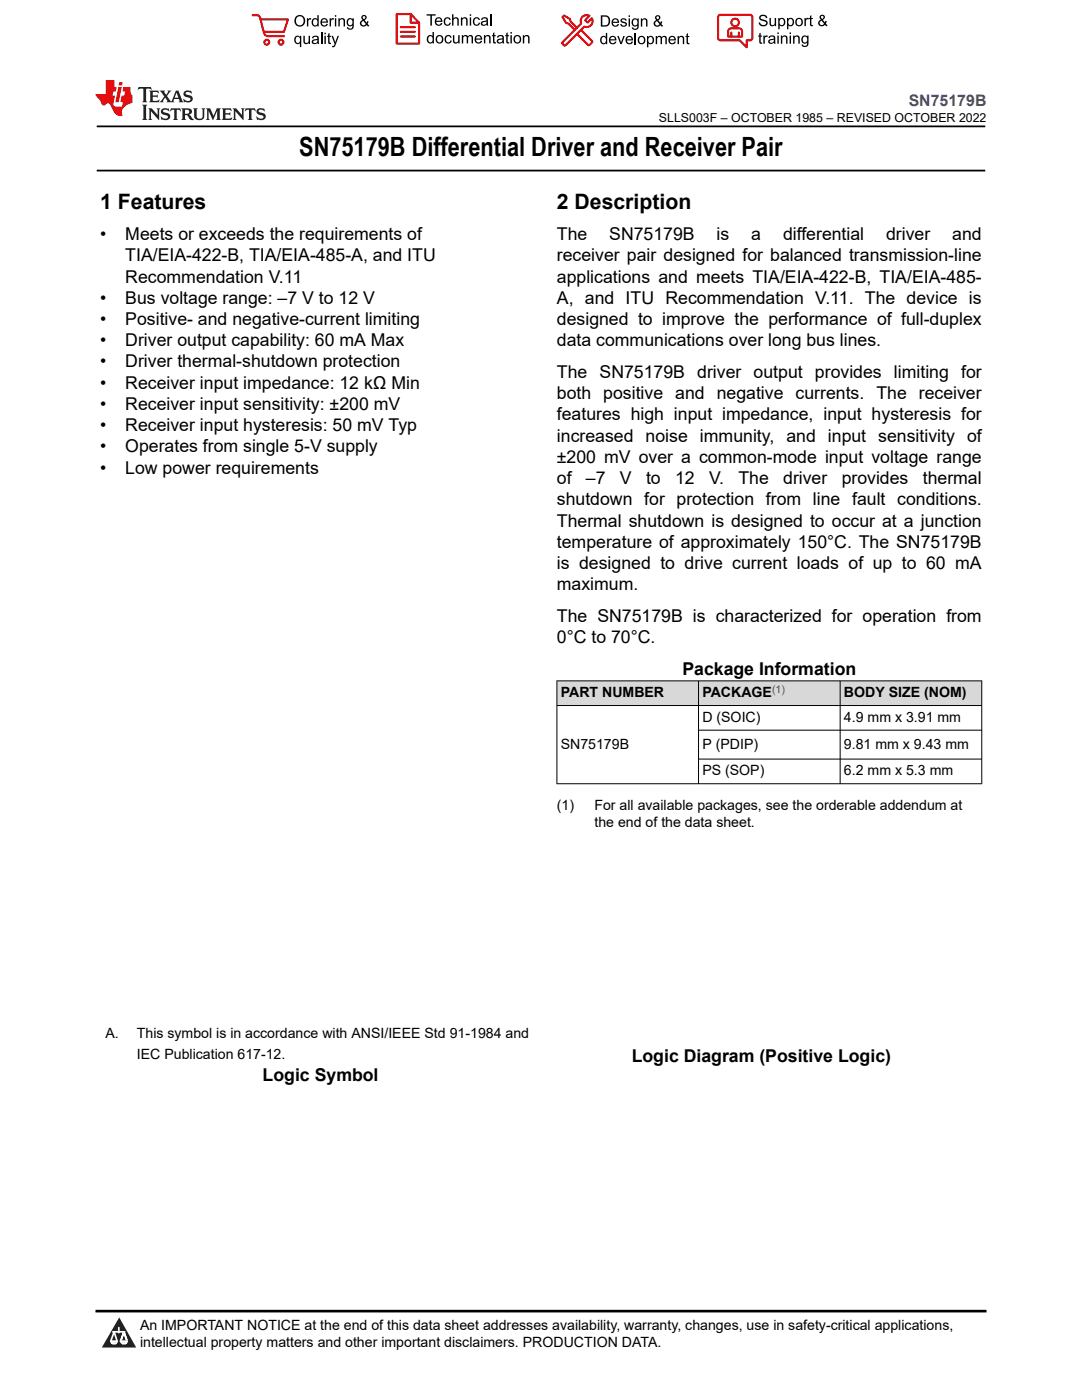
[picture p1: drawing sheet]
<svg xmlns="http://www.w3.org/2000/svg" width="216mm" height="279mm" viewBox="0 0 216 279" stroke-linecap="round" stroke-linejoin="round" font-family="sans-serif">
<path d="M19.3 25.2h177.3M19.3 34h177.3" fill="none" stroke="#000" stroke-width=".35"/>
<g fill="#d8d8d8">
<path d="M111.1 135.9h84.8v4.9h-84.8z" fill-rule="evenodd"/>
<path d="M111.2 135.9h28.1v4.8h-28.1z" fill-rule="evenodd"/>
<path d="M139.4 135.9h28.2v4.8h-28.2z" fill-rule="evenodd"/>
<path d="M167.7 135.9h28.1v4.8h-28.1z" fill-rule="evenodd"/>
</g>
<path d="M111.1 135.9h84.9M111.1 135.8v20.7M139.4 135.8v20.7M167.6 135.8v20.7M195.9 135.8v20.7M111.1 140.8h84.9M139.4 145.7h56.6M139.4 151.5h56.6M196 156.4h-84.9" fill="none" stroke="#000" stroke-width=".2"/>
<path d="M0 0h215.9v23.8h-215.9z" fill-rule="evenodd" fill="#fff"/>
<path d="M27.7 17.4l-.2 .6 .5-.3h.6v.1v2.2l-.2 .4h1l-.2-.4v-2.2v-.1h.5l.5 .3-.1-.6zM29.8 18.1l.2 .4v1.5l-.2 .4h1.9l.1-.6a1.08 1.08 0 0 1-1.3 .2v-.7h.6l.4 .2v-.6l-.4 .2h-.6v-.6l.2-.1a1 1 0 0 1 1 .2l-.1-.5zM31.8 18.1l1 1.1-1 1.2h.9l-.2-.2 .4-.7 .5 .7-.2 .2h1.6l-.2-.2 .1-.4h1l.1 .4-.1 .2h.9l-.2-.3-.8-2h-.5l-1 2.2-.8-1.1 .9-1.1h-.8l.2 .2-.5 .7-.3-.7 .1-.2zM35.2 18.5l.4 1h-.8zM36.8 18.2a.65 .65 0 0 0-.2 .7 .65 .65 0 0 0 .6 .5l.7 .2 .1 .2a.79 .79 0 0 1-.7 .4 .79 .79 0 0 1-.7-.5l.1 .7 .2-.1a.93 .93 0 0 0 1.1 .1 .93 .93 0 0 0 .4-1 1.46 1.46 0 0 0-1.2-.6l-.1-.3a1.09 1.09 0 0 1 1.2 .2l-.2-.6-.1 .1-.6-.2zM28.4 20.9l.2 .4v2.3l-.2 .3h1l-.2-.3v-2.3l.2-.4zM29.6 21.6l.2 .4v1.6l-.2 .3h.8l-.3-.3v-1.4l1.7 1.8v-2l.2-.4h-.8l.2 .2 .1 1.1-1.2-1.3zM32.3 21.8a.65 .65 0 0 0-.2 .7 .65 .65 0 0 0 .7 .4l.6 .2 .1 .2a.79 .79 0 0 1-.7 .4 .79 .79 0 0 1-.7-.5l.1 .7 .2-.1a.93 .93 0 0 0 1.1 .1 .93 .93 0 0 0 .4-.9 1.46 1.46 0 0 0-1.2-.6l-.1-.4a1.09 1.09 0 0 1 1.2 .2l-.2-.6-.1 .1-.6-.1zM34.1 21.6l-.1 .7a.63 .63 0 0 1 .7-.4l.1 1.7-.3 .3h1l-.2-.3v-1.7a.66 .66 0 0 1 .8 .4l-.1-.7zM36.2 21.6l.2 .4v1.6l-.2 .3h.9l-.2-.2v-.7h.5l.1 .2a.79 .79 0 0 0 1.2 .6l-1-.9a.61 .61 0 0 0 .6-.6 .61 .61 0 0 0-.5-.6zM36.9 21.9h.2a.47 .47 0 0 1 .5 .1 .47 .47 0 0 1 .1 .5l-.2 .2h-.6zM38.5 21.6l.2 .2a2.27 2.27 0 0 0 .4 2 1.04 1.04 0 0 0 1.7-.7v-1.3l.2-.2h-.8l.2 .4v1.1a.6 .6 0 0 1-.6 .6 .6 .6 0 0 1-.6-.6v-1.1l.3-.4zM41.1 21.6l.2 .4v1.6l-.2 .3h.7l-.2-.3v-1.5l.9 1.9 .8-1.9v1.5l-.2 .3h1l-.3-.3v-1.6l.3-.4h-.8l-.7 1.5-.7-1.5zM44.3 21.6l.2 .4v1.6l-.2 .3h1.9l.1-.5a1.09 1.09 0 0 1-1.3 .1v-.6h.6l.4 .1v-.6l-.4 .2h-.6v-.6l.2-.1a1.01 1.01 0 0 1 1 .3l-.1-.6zM46.4 21.6l.3 .4v1.6l-.3 .3h.8l-.2-.3v-1.4l1.6 1.8v-2l.2-.4h-.7l.2 .2v1.1l-1.2-1.3zM49 21.6l-.1 .7a.63 .63 0 0 1 .8-.4v1.7l-.3 .3h1l-.2-.3v-1.7a.66 .66 0 0 1 .8 .4l-.1-.7zM51.4 21.8a.65 .65 0 0 0-.2 .7 .65 .65 0 0 0 .6 .4l.6 .2 .2 .2a.79 .79 0 0 1-.8 .4 .79 .79 0 0 1-.6-.5l.1 .7 .2-.1a.93 .93 0 0 0 1 .1 .93 .93 0 0 0 .5-.9 1.46 1.46 0 0 0-1.3-.6l-.1-.4a1.09 1.09 0 0 1 1.3 .2l-.2-.6-.2 .1-.5-.1z" fill="#231f20"/>
<path d="M21.1 16v2.8h-2.1l.1 .3 .9 1a.95 .95 0 0 0 .9 .9 .59 .59 0 0 1 .6-.4 .59 .59 0 0 1 .5 .4l.4 .8a1.59 1.59 0 0 0 2.1 1.3 1.61 1.61 0 0 1 1-2.2l1-.4-.1-1.5a1.59 1.59 0 0 1-.4-1.6h-1.4l-.2 .9h.5l-.1 .8h-.5l-.2 1v.2l.4 .1-.2 .9h-.6a.73 .73 0 0 1-1.1-.7l.3-1.5h-.5l.2-.8h.5l.2-.9h-.5v-1.4zM23.6 17.4l-.6 3h.7l.6-3zM23.8 16.4l-.1 .7h.7l.1-.7z" fill="#ed1c24"/>
<g fill="#000">
<path d="M58.7 4.2a1.15 1.15 0 0 1 2.3 0 1.15 1.15 0 0 1-2.3 0zM59.3 3.5a.89 .89 0 0 0-.2 1.1 .89 .89 0 0 0 1.1 .4 .88 .88 0 0 0 .3-1.3 .88 .88 0 0 0-1.2-.2z" fill-rule="evenodd"/>
<path d="M58.9 7.3l.5-.2 .5 .3v-.3h.2v2.3h-.3v-.8a.74 .74 0 0 1-.9 0 .74 .74 0 0 1-.2-1zM59.1 7.5a.57 .57 0 0 0-.1 .7 .57 .57 0 0 0 .7 .2 .57 .57 0 0 0 .2-.7 .57 .57 0 0 0-.8-.2z" fill-rule="evenodd"/>
<path d="M61.2 3.6h.3v.3l.2-.2 .3-.1 .1 .1-.1 .3a.36 .36 0 0 0-.4 0 .36 .36 0 0 0-.1 .4v.9h-.3z" fill-rule="evenodd"/>
<path d="M60.5 7.1h.3v.9a.41 .41 0 0 0 .4 .6 .41 .41 0 0 0 .4-.6v-.9h.3v1.7h-.3v-.3a.58 .58 0 0 1-.7 .3 .58 .58 0 0 1-.4-.6z" fill-rule="evenodd"/>
<path d="M62.4 3.8l.5-.2 .4 .2v-.8h.3v2.3h-.3v-.2a.75 .75 0 0 1-1-.1 .75 .75 0 0 1 0-1zM62.6 4a.57 .57 0 0 0-.1 .7 .57 .57 0 0 0 .7 .2 .57 .57 0 0 0 .1-.7 .57 .57 0 0 0-.7-.2z" fill-rule="evenodd"/>
<path d="M62.4 7.3a.74 .74 0 0 1 .9-.1 .74 .74 0 0 1 .3 .9l.1 .7h-.3v-.2a.57 .57 0 0 1-.9 .2 .57 .57 0 0 1-.1-.8l.9-.3a.41 .41 0 0 0-.3-.4 .41 .41 0 0 0-.5 .4l-.3-.1zM62.6 8.2a.35 .35 0 0 0 .1 .5 .35 .35 0 0 0 .5-.3l.1-.4z" fill-rule="evenodd"/>
<path d="M64.7 6.5h.3v.3h-.3zM64.7 7.1h.3v1.7h-.3z" fill-rule="evenodd"/>
<path d="M64.2 3.8a.76 .76 0 0 1 .9-.1 .76 .76 0 0 1 .3 .8h-1.2a.47 .47 0 0 0 .4 .6 .47 .47 0 0 0 .5-.4l.3 .1a.82 .82 0 0 1-1.2 .3 .82 .82 0 0 1 0-1.3zM64.4 4l-.2 .3h.9l-.2-.4z" fill-rule="evenodd"/>
<path d="M65.8 3.6h.2v.3l.2-.2 .3-.1 .2 .1-.1 .3a.36 .36 0 0 0-.5 0 .36 .36 0 0 0 0 .4v.9h-.3z" fill-rule="evenodd"/>
<path d="M65.5 6.7l.3-.1v.5h.2v.3h-.2v.9v.2h.2l.1 .3a.41 .41 0 0 1-.5-.1 .41 .41 0 0 1-.1-.4v-.9h-.2v-.3h.2z" fill-rule="evenodd"/>
<path d="M66.1 7.1h.3l.5 1.4 .5-1.4h.2l-.6 1.7a.57 .57 0 0 1-.7 .6v-.3a.37 .37 0 0 0 .5-.3z" fill-rule="evenodd"/>
<path d="M66.8 3h.3v.3h-.3zM66.8 3.6h.3v1.7h-.3z" fill-rule="evenodd"/>
<path d="M67.5 3.6h.3v.3a.58 .58 0 0 1 .7-.3 .58 .58 0 0 1 .3 .7v1h-.2v-1a.4 .4 0 0 0-.5-.5 .4 .4 0 0 0-.3 .6v.9h-.3z" fill-rule="evenodd"/>
<path d="M69.3 3.8l.6-.2 .4 .2v-.2h.3v1.5a.71 .71 0 0 1-.5 .8 .71 .71 0 0 1-.9-.5h.3a.46 .46 0 0 0 .6 .3 .46 .46 0 0 0 .2-.6 .78 .78 0 0 1-1.1-.2 .78 .78 0 0 1 .1-1.1zM69.6 4a.53 .53 0 0 0-.1 .8 .53 .53 0 0 0 .8 0 .54 .54 0 0 0 0-.7 .54 .54 0 0 0-.7-.1z" fill-rule="evenodd"/>
<path d="M72.2 3.1a.53 .53 0 0 1 .9 .1 .53 .53 0 0 1-.4 .8l.5 .5 .1-.3 .2 .1-.2 .5 .4 .3-.2 .2-.3-.3a.71 .71 0 0 1-1.2 .1 .71 .71 0 0 1 .3-1.1l-.2-.5zM72.3 3.5a.3 .3 0 0 0 .6 0 .3 .3 0 0 0-.6 0zM72.3 4.3a.45 .45 0 0 0 0 .7 .45 .45 0 0 0 .7-.2l-.5-.6z" fill-rule="evenodd"/>
<path d="M85.1 2.8h1.8v.3h-.7v2h-.3v-2h-.8z" fill-rule="evenodd"/>
<path d="M85.3 7.2l.6-.2 .4 .2v-.8h.3v2.3h-.3v-.2a.76 .76 0 0 1-1-.1 .76 .76 0 0 1-.1-1zM85.6 7.4a.58 .58 0 0 0-.1 .7 .58 .58 0 0 0 .7 .2 .58 .58 0 0 0 .1-.7 .58 .58 0 0 0-.7-.2z" fill-rule="evenodd"/>
<path d="M87.2 7.2a.81 .81 0 0 1 1.1 .1 .81 .81 0 0 1-.1 1.2 .81 .81 0 0 1-1.2-.2v-.7zM87.3 7.4a.57 .57 0 0 0 0 .8 .57 .57 0 0 0 .8 0 .57 .57 0 0 0 0-.7 .57 .57 0 0 0-.8-.1z" fill-rule="evenodd"/>
<path d="M87 3.7a.77 .77 0 0 1 .9-.2 .77 .77 0 0 1 .4 .9h-1.3a.48 .48 0 0 0 .4 .5 .48 .48 0 0 0 .6-.3h.3a.83 .83 0 0 1-1.3 .4 .83 .83 0 0 1 0-1.3zM87.2 3.8l-.1 .3h.9l-.3-.4z" fill-rule="evenodd"/>
<path d="M88.7 3.7a.7 .7 0 0 1 1.2 .3h-.2a.45 .45 0 0 0-.6-.3 .45 .45 0 0 0-.3 .6 .45 .45 0 0 0 .3 .6 .45 .45 0 0 0 .6-.4l.3 .1a.76 .76 0 0 1-1.1 .5 .76 .76 0 0 1-.3-1.1z" fill-rule="evenodd"/>
<path d="M88.9 7.2a.7 .7 0 0 1 1.2 .3h-.3a.45 .45 0 0 0-.5-.3 .45 .45 0 0 0-.3 .6 .45 .45 0 0 0 .3 .6 .45 .45 0 0 0 .6-.3h.2a.76 .76 0 0 1-1 .5 .76 .76 0 0 1-.3-1.1z" fill-rule="evenodd"/>
<path d="M90.2 2.8h.3v.9a.59 .59 0 0 1 .7-.2 .59 .59 0 0 1 .3 .6v1h-.2v-1a.4 .4 0 0 0-.5-.4 .4 .4 0 0 0-.3 .5v.9h-.3z" fill-rule="evenodd"/>
<path d="M90.4 7h.3v.9a.41 .41 0 0 0 .4 .6 .41 .41 0 0 0 .3-.6v-.9h.3v1.7h-.2v-.3a.58 .58 0 0 1-.7 .3 .58 .58 0 0 1-.4-.7z" fill-rule="evenodd"/>
<path d="M92 3.5h.2v.2a.59 .59 0 0 1 .7-.3 .59 .59 0 0 1 .4 .7v1h-.3v-1a.41 .41 0 0 0-.4-.4 .41 .41 0 0 0-.4 .5v.9h-.2z" fill-rule="evenodd"/>
<path d="M92.1 7h.3v.3a.56 .56 0 0 1 1 0 .54 .54 0 0 1 .6-.3 .54 .54 0 0 1 .4 .5v1.2h-.3v-1.1a.34 .34 0 0 0-.3-.4 .34 .34 0 0 0-.4 .3v1.2h-.3v-1.1a.38 .38 0 0 0-.5-.3 .38 .38 0 0 0-.2 .5v.9h-.3z" fill-rule="evenodd"/>
<path d="M93.7 2.8h.3v.4h-.3zM93.7 3.5h.3v1.6h-.3z" fill-rule="evenodd"/>
<path d="M94.6 3.7a.7 .7 0 0 1 1.2 .3h-.3a.45 .45 0 0 0-.6-.3 .45 .45 0 0 0-.3 .6 .45 .45 0 0 0 .4 .6 .45 .45 0 0 0 .5-.4l.3 .1a.76 .76 0 0 1-1 .5 .76 .76 0 0 1-.4-1.1z" fill-rule="evenodd"/>
<path d="M94.9 7.2a.77 .77 0 0 1 .9-.1 .77 .77 0 0 1 .4 .8h-1.2a.48 .48 0 0 0 .3 .6 .48 .48 0 0 0 .6-.4l.3 .1a.83 .83 0 0 1-1.3 .3 .83 .83 0 0 1 0-1.3zM95.1 7.3l-.1 .4h.9l-.2-.4z" fill-rule="evenodd"/>
<path d="M96.6 7h.2v.3a.59 .59 0 0 1 .7-.3 .59 .59 0 0 1 .4 .7v1h-.3v-1a.41 .41 0 0 0-.4-.5 .41 .41 0 0 0-.4 .6v.9h-.2z" fill-rule="evenodd"/>
<path d="M96.1 3.7a.74 .74 0 0 1 1-.2 .74 .74 0 0 1 .3 .9v.7h-.2l-.1-.2a.59 .59 0 0 1-.8 .3 .59 .59 0 0 1-.2-.8l1-.3a.42 .42 0 0 0-.4-.5 .42 .42 0 0 0-.4 .4l-.3-.1zM96.3 4.5a.36 .36 0 0 0 .2 .5 .36 .36 0 0 0 .5-.2l.1-.5z" fill-rule="evenodd"/>
<path d="M98.4 6.6l.3-.2v.6h.2v.2h-.2v1v.2h.2l.1 .3a.41 .41 0 0 1-.5-.1 .41 .41 0 0 1-.1-.4v-1h-.2v-.2h.2z" fill-rule="evenodd"/>
<path d="M99.3 7.2a.74 .74 0 0 1 1-.2 .74 .74 0 0 1 .2 1l.1 .7h-.3v-.2a.59 .59 0 0 1-.8 .2 .59 .59 0 0 1-.3-.8l1.1-.3a.42 .42 0 0 0-.4-.4 .42 .42 0 0 0-.5 .3h-.2zM99.5 8a.36 .36 0 0 0 .2 .5 .36 .36 0 0 0 .4-.2l.2-.5z" fill-rule="evenodd"/>
<path d="M101 6.6l.3-.2v.6h.3v.2h-.3v1l.1 .2h.2v.3a.41 .41 0 0 1-.4-.1 .41 .41 0 0 1-.2-.4v-1h-.2v-.2h.2z" fill-rule="evenodd"/>
<path d="M101.9 6.4h.2v.3h-.2zM101.9 7h.2v1.7h-.2z" fill-rule="evenodd"/>
<path d="M102.7 7.2a.81 .81 0 0 1 1.1 .1 .81 .81 0 0 1-.1 1.2 .81 .81 0 0 1-1.2-.2v-.7zM102.9 7.4a.57 .57 0 0 0-.1 .8 .57 .57 0 0 0 .9 0 .57 .57 0 0 0-.1-.7 .57 .57 0 0 0-.7-.1z" fill-rule="evenodd"/>
<path d="M104.3 7h.3v.3a.59 .59 0 0 1 .7-.3 .59 .59 0 0 1 .4 .7v1h-.3v-1a.41 .41 0 0 0-.5-.5 .41 .41 0 0 0-.3 .6v.9h-.3z" fill-rule="evenodd"/>
<path d="M119.9 3.1h.8a1.12 1.12 0 0 1 1 1.1 1.12 1.12 0 0 1-1 1.1h-.8zM120.2 3.3v1.7h.5a.86 .86 0 0 0 .8-.8 .86 .86 0 0 0-.8-.9z" fill-rule="evenodd"/>
<path d="M119.9 7.4l.5-.3 .5 .3v-.8h.3v2.2h-.3v-.2a.75 .75 0 0 1-1 0 .75 .75 0 0 1-.1-1zM120.2 7.5a.57 .57 0 0 0-.2 .8 .57 .57 0 0 0 .8 .2 .57 .57 0 0 0 .1-.8 .57 .57 0 0 0-.7-.2z" fill-rule="evenodd"/>
<path d="M121.7 7.4a.76 .76 0 0 1 .9-.2 .76 .76 0 0 1 .4 .9h-1.2a.47 .47 0 0 0 .3 .5 .47 .47 0 0 0 .6-.3h.3a.82 .82 0 0 1-1.3 .4 .82 .82 0 0 1 0-1.3zM121.9 7.5l-.1 .3h.9l-.2-.4z" fill-rule="evenodd"/>
<path d="M122.2 3.9a.76 .76 0 0 1 .9-.2 .76 .76 0 0 1 .4 .9h-1.2a.47 .47 0 0 0 .4 .5 .47 .47 0 0 0 .5-.3h.3a.82 .82 0 0 1-1.2 .4 .82 .82 0 0 1-.1-1.3zM122.5 4l-.2 .3h.9l-.2-.4z" fill-rule="evenodd"/>
<path d="M123.9 3.8a.71 .71 0 0 1 1.1 .3h-.2a.32 .32 0 0 0-.4-.3 .32 .32 0 0 0-.3 .4h.1a.75 .75 0 0 1 .9 .8 .72 .72 0 0 1-.7 .3 .72 .72 0 0 1-.6-.5h.2a.36 .36 0 0 0 .4 .4 .36 .36 0 0 0 .3-.5 .8 .8 0 0 1-.9-.7z" fill-rule="evenodd"/>
<path d="M123.2 7.2h.3l.4 1.3 .5-1.3h.3l-.6 1.6h-.3z" fill-rule="evenodd"/>
<path d="M125.4 3.1h.3v.3h-.3zM125.4 3.7h.3v1.6h-.3z" fill-rule="evenodd"/>
<path d="M125 7.4a.76 .76 0 0 1 .9-.2 .76 .76 0 0 1 .4 .9h-1.2a.47 .47 0 0 0 .4 .5 .47 .47 0 0 0 .5-.3h.3a.82 .82 0 0 1-1.2 .4 .82 .82 0 0 1-.1-1.3zM125.3 7.5l-.2 .3h.9l-.2-.4z" fill-rule="evenodd"/>
<path d="M126.2 3.9l.5-.3 .5 .3v-.2h.3v1.4a.71 .71 0 0 1-.6 .8 .71 .71 0 0 1-.8-.5l.2 .1a.46 .46 0 0 0 .7 .2 .46 .46 0 0 0 .2-.6 .78 .78 0 0 1-1.1-.1 .78 .78 0 0 1 .1-1.1zM126.4 4a.53 .53 0 0 0 0 .8 .53 .53 0 0 0 .7 0 .54 .54 0 0 0 0-.7 .54 .54 0 0 0-.7-.1z" fill-rule="evenodd"/>
<path d="M127.5 7.3a.8 .8 0 0 1 1.1 .2 .8 .8 0 0 1-.1 1.1 .8 .8 0 0 1-1.2-.1v-.8zM127.7 7.5a.56 .56 0 0 0-.1 .9 .56 .56 0 0 0 .8-.1 .56 .56 0 0 0 0-.7 .56 .56 0 0 0-.7-.1z" fill-rule="evenodd"/>
<path d="M127.9 3.7h.2v.2a.58 .58 0 0 1 .7-.2 .58 .58 0 0 1 .4 .6v1h-.3v-1a.4 .4 0 0 0-.4-.4 .4 .4 0 0 0-.3 .5v.9h-.3z" fill-rule="evenodd"/>
<path d="M129.1 7.2h.2v.2a.72 .72 0 0 1 1-.1 .72 .72 0 0 1 .2 1 .64 .64 0 0 1-.5 .5 .64 .64 0 0 1-.6-.2v.8h-.3zM129.5 7.5a.56 .56 0 0 0-.1 .8 .56 .56 0 0 0 .7 .2 .56 .56 0 0 0 .1-.8 .56 .56 0 0 0-.7-.2z" fill-rule="evenodd"/>
<path d="M130.8 7.2h.3v.2a.55 .55 0 0 1 .9 0 .53 .53 0 0 1 .7-.3 .53 .53 0 0 1 .4 .6v1.1h-.3v-1a.34 .34 0 0 0-.3-.4 .34 .34 0 0 0-.4 .3v1.1h-.3v-1a.37 .37 0 0 0-.5-.4 .37 .37 0 0 0-.2 .6v.8h-.3z" fill-rule="evenodd"/>
<path d="M130.9 3.2a.53 .53 0 0 1 .8 .1 .53 .53 0 0 1-.3 .8l.4 .5 .1-.4 .3 .1-.2 .5 .3 .3-.2 .3-.3-.4a.71 .71 0 0 1-1.2 .1 .71 .71 0 0 1 .4-1.1l-.3-.5zM130.9 3.6a.3 .3 0 0 0 .6 0 .3 .3 0 0 0-.6 0zM130.9 4.3a.45 .45 0 0 0 0 .7 .45 .45 0 0 0 .7-.2l-.5-.6z" fill-rule="evenodd"/>
<path d="M133.6 7.4a.76 .76 0 0 1 .9-.2 .76 .76 0 0 1 .4 .9h-1.3a.47 .47 0 0 0 .4 .5 .47 .47 0 0 0 .6-.3h.3a.82 .82 0 0 1-1.3 .4 .82 .82 0 0 1 0-1.3zM133.8 7.5l-.1 .3h.9l-.3-.4z" fill-rule="evenodd"/>
<path d="M135.2 7.2h.3v.2a.58 .58 0 0 1 .7-.2 .58 .58 0 0 1 .3 .6v1h-.3v-1a.4 .4 0 0 0-.4-.4 .4 .4 0 0 0-.3 .5v.9h-.3z" fill-rule="evenodd"/>
<path d="M137 6.8l.3-.2v.6h.2v.2h-.2v1v.2h.2l.1 .2a.41 .41 0 0 1-.5 0 .41 .41 0 0 1-.1-.5v-.9h-.2v-.2h.2z" fill-rule="evenodd"/>
<path d="M151.7 3.1a.88 .88 0 0 1 1.4 .5h-.3a.49 .49 0 0 0-.5-.5 .49 .49 0 0 0-.4 .6v.1a1.06 1.06 0 0 1 1.3 1 .95 .95 0 0 1-1 .4 .95 .95 0 0 1-.8-.7h.3a.58 .58 0 0 0 .6 .5 .58 .58 0 0 0 .5-.6l-.2-.1a.95 .95 0 0 1-1.1-.9z" fill-rule="evenodd"/>
<path d="M151.5 6.7l.3-.2v.6h.3v.2h-.3v1v.2h.3v.2a.41 .41 0 0 1-.5 0 .41 .41 0 0 1-.1-.5v-.9h-.2v-.2h.2z" fill-rule="evenodd"/>
<path d="M152.3 7.1h.3v.2l.1-.2h.4h.1l-.1 .3a.36 .36 0 0 0-.4 0 .36 .36 0 0 0-.1 .5v.8h-.3z" fill-rule="evenodd"/>
<path d="M153.4 7.3a.74 .74 0 0 1 1-.2 .74 .74 0 0 1 .3 .9l.1 .7h-.3l-.1-.2a.57 .57 0 0 1-.8 .3 .57 .57 0 0 1-.1-.9l.9-.2a.41 .41 0 0 0-.4-.4 .41 .41 0 0 0-.4 .3h-.3zM153.7 8.1a.35 .35 0 0 0 .1 .5 .35 .35 0 0 0 .5-.2l.1-.5z" fill-rule="evenodd"/>
<path d="M153.5 3.6h.3v.9a.41 .41 0 0 0 .4 .5 .41 .41 0 0 0 .4-.5v-.9h.3v1.6h-.3v-.2a.58 .58 0 0 1-.7 .2 .58 .58 0 0 1-.4-.6z" fill-rule="evenodd"/>
<path d="M155.1 6.5h.3v.3h-.3zM155.1 7.1h.3v1.6h-.3z" fill-rule="evenodd"/>
<path d="M155.3 3.6h.2v.2a.72 .72 0 0 1 1-.1 .72 .72 0 0 1 .2 1 .64 .64 0 0 1-.5 .5 .64 .64 0 0 1-.6-.2v.8h-.3zM155.7 3.9a.56 .56 0 0 0-.2 .8 .56 .56 0 0 0 .8 .2 .56 .56 0 0 0 .1-.8 .56 .56 0 0 0-.7-.2z" fill-rule="evenodd"/>
<path d="M155.8 7.1h.3v.2a.58 .58 0 0 1 .7-.2 .58 .58 0 0 1 .3 .6v1h-.2v-1a.4 .4 0 0 0-.5-.4 .4 .4 0 0 0-.3 .5v.9h-.3z" fill-rule="evenodd"/>
<path d="M157 3.6h.3v.2a.72 .72 0 0 1 1-.1 .72 .72 0 0 1 .1 1 .64 .64 0 0 1-.4 .5 .64 .64 0 0 1-.7-.2v.8h-.3zM157.4 3.9a.56 .56 0 0 0-.1 .8 .56 .56 0 0 0 .7 .2 .56 .56 0 0 0 .2-.8 .56 .56 0 0 0-.8-.2z" fill-rule="evenodd"/>
<path d="M157.6 6.5h.2v.3h-.2zM157.6 7.1h.2v1.6h-.2z" fill-rule="evenodd"/>
<path d="M158.3 7.1h.2v.2a.58 .58 0 0 1 .7-.2 .58 .58 0 0 1 .4 .6v1h-.3v-1a.4 .4 0 0 0-.4-.4 .4 .4 0 0 0-.4 .5v.9h-.2z" fill-rule="evenodd"/>
<path d="M158.9 3.7a.8 .8 0 0 1 1.2 .2 .8 .8 0 0 1-.2 1.1 .8 .8 0 0 1-1.1-.1l-.1-.8zM159.1 3.9a.56 .56 0 0 0-.1 .9 .56 .56 0 0 0 .9 0 .56 .56 0 0 0-.1-.8 .56 .56 0 0 0-.7-.1z" fill-rule="evenodd"/>
<path d="M160.1 7.3l.5-.2 .5 .2v-.2h.2v1.4a.71 .71 0 0 1-.5 .9 .71 .71 0 0 1-.8-.5h.2a.46 .46 0 0 0 .6 .2 .46 .46 0 0 0 .2-.6 .78 .78 0 0 1-1-.1 .78 .78 0 0 1 .1-1.1zM160.3 7.4a.53 .53 0 0 0-.1 .8 .53 .53 0 0 0 .8 0 .54 .54 0 0 0 0-.7 .54 .54 0 0 0-.7-.1z" fill-rule="evenodd"/>
<path d="M160.5 3.6h.3v.2l.1-.2h.4h.1l-.1 .3a.36 .36 0 0 0-.4 0 .36 .36 0 0 0-.1 .5v.8h-.3z" fill-rule="evenodd"/>
<path d="M161.6 3.2l.3-.2v.6h.3v.2h-.3v1l.1 .2h.2v.2a.41 .41 0 0 1-.4 0 .41 .41 0 0 1-.2-.5v-.9h-.2v-.2h.2z" fill-rule="evenodd"/>
<path d="M163.7 3.1a.53 .53 0 0 1 .8 .1 .53 .53 0 0 1-.3 .8l.4 .5 .1-.3h.3l-.2 .5 .3 .3-.2 .3-.3-.3a.71 .71 0 0 1-1.2 .1 .71 .71 0 0 1 .4-1.2l-.3-.5zM163.8 3.5a.3 .3 0 0 0 .6 0 .3 .3 0 0 0-.6 0zM163.7 4.2a.45 .45 0 0 0 0 .8 .45 .45 0 0 0 .7-.3l-.5-.6z" fill-rule="evenodd"/>
</g>
<path d="M64.2 6.5v2.3M97.9 2.8v2.3M126.8 6.6v2.2" fill="none" stroke="#000" stroke-width=".28"/>
<g fill="none" stroke="#de0000" stroke-width=".42">
<path d="M50.4 3l1.1 .1a1.4 1.4 0 0 1 .6 1.2l.6 2.5a.95 .95 0 0 0 1.2 .4h2.8M52 3.9h5.5l-.8 2.4h-4M79.1 2.8h2.8v1.7h1.7v4.2h-4.5zM80 6.4h2.8M80 5.4h2.8M80 7.3h2.8M82 2.8l1.6 1.7M115.1 5.5l-1.2-1.2-.2-.5-1.2-.7-.3 .3 .7 1.1 .5 .2 1.3 1.3M115.9 6l2.2 2.2v.3l-.5 .5h-.3l-2.2-2.2zM115.9 6l.7-.7a1.19 1.19 0 0 0 1.3-.3 1.19 1.19 0 0 0 .2-1.4l-.8 .9-.5-.5 .8-.8a1.19 1.19 0 0 0-1.3 .1 1.19 1.19 0 0 0-.3 1.4l-3.8 3.7v.3l.3 .3h.3l2.3-2.2M143.3 3.2l.5-.2h5.9l.4 .2v4.4l-.2 .4-.9 .1v1.3l-1.4-1.3h-3.8l-.5-.3zM145.5 5.8l.4-.1h1.6a.61 .61 0 0 1 .6 .6v1h-2.8v-1z"/>
<path d="M145.9 6.5v.8M147.4 6.5v.8"/>
<circle cx="53.2" cy="8.4" r=".49"/>
<circle cx="56.1" cy="8.4" r=".49"/>
<circle cx="146.7" cy="4.5" r=".75"/>
</g>
<path d="M0 261.4h215.9v18h-215.9z" fill-rule="evenodd" fill="#fff"/>
<path d="M23.8 262.9l3.4 6h-6.9z" fill="#231f20"/>
<path d="M22.1 267.7h1.3l-.4 .5h-.3a.55 .55 0 0 1-.6-.5z" fill-rule="evenodd" fill="#fff"/>
<path d="M22.1 267.7h1.3l-.4 .5h-.3a.55 .55 0 0 1-.6-.5z" fill="none" stroke="#231f20" stroke-width=".34"/>
<path d="M22.1 267.7h1.3l-.4 .5h-.5zM22.6 265.8h.1M22.6 265.8h2.3zM23.7 265.9h.1M23.7 264.9v1zM24 267.7h.1" fill="none" stroke="#fff" stroke-width=".34"/>
<path d="M24.7 265.8l-.7 1.9z" fill="#fff"/>
<path d="M24.7 265.8l-.7 1.9z" fill="none" stroke="#fff" stroke-width=".34"/>
<path d="M24.7 265.8l.7 1.9z" fill="#fff"/>
<path d="M24.7 265.8l.7 1.9zM25.3 267.7h.1" fill="none" stroke="#fff" stroke-width=".34"/>
<path d="M22.8 265.8l-.7 1.9z" fill="#fff"/>
<path d="M22.8 265.8l-.7 1.9z" fill="none" stroke="#fff" stroke-width=".34"/>
<path d="M22.8 265.8l.6 1.9z" fill="#fff"/>
<path d="M22.8 265.8l.6 1.9z" fill="none" stroke="#fff" stroke-width=".34"/>
<path d="M24.1 267.7h1.3a.65 .65 0 0 1-.6 .5 .65 .65 0 0 1-.7-.5z" fill-rule="evenodd" fill="#fff"/>
<path d="M24.1 267.7h1.3a.65 .65 0 0 1-.6 .5 .65 .65 0 0 1-.7-.5z" fill="none" stroke="#231f20" stroke-width=".34"/>
<path d="M24 267.7h.1M24.1 267.7h1.3l-.4 .5h-.5z" fill="none" stroke="#fff" stroke-width=".34"/>
<path d="M19 261.7h177.8" fill="none" stroke="#000" stroke-width=".53"/>
<text font-size="5.3" x="59.7" y="31.2">SN75179B Differential Driver and Receiver Pair</text>
<g font-size="4.2">
<text x="20" y="41.8">1 Features</text>
<text x="111.1" y="41.8">2 Description</text>
</g>
<g font-size="3.5">
<text x="20" y="47.9">•</text>
<text x="25" y="47.9">Meets or exceeds the requirements of</text>
<text x="111.1" y="47.9">The</text>
<text x="121.6" y="47.9">SN75179B</text>
<text x="143" y="47.9">is</text>
<text x="149.9" y="47.9">a</text>
<text x="156.2" y="47.9">differential</text>
<text x="176.8" y="47.9">driver</text>
<text x="190" y="47.9">and</text>
<text x="25" y="52.2">TIA/EIA-422-B, TIA/EIA-485-A, and ITU</text>
<text x="111.1" y="52.2">receiver pair designed for balanced transmission-line</text>
<text x="25" y="56.4">Recommendation V.11</text>
<text x="111.1" y="56.4">applications and meets TIA/EIA-422-B, TIA/EIA-485-</text>
<text x="20" y="60.6">•</text>
<text x="20" y="64.9">•</text>
<text x="25" y="60.6">Bus voltage range: –7 V to 12 V</text>
<text x="25" y="64.9">Positive- and negative-current limiting</text>
<text x="111.1" y="60.6">A, and ITU Recommendation V.11. The device is</text>
<text x="111.1" y="64.9">designed to improve the performance of full-duplex</text>
<text x="20" y="69.1">•</text>
<text x="25" y="69.1">Driver output capability: 60 mA Max</text>
<text x="111.1" y="69.1">data communications over long bus lines.</text>
<text x="20" y="73.3">•</text>
<text x="20" y="77.6">•</text>
<text x="25" y="73.3">Driver thermal-shutdown protection</text>
<text x="25" y="77.6">Receiver input impedance: 12 kΩ Min</text>
<text x="111.1" y="75.5">The SN75179B driver output provides limiting for</text>
<text x="20" y="81.8">•</text>
<text x="25" y="81.8">Receiver input sensitivity: ±200 mV</text>
<text x="111.1" y="79.7">both positive and negative currents. The receiver</text>
<text x="111.1" y="83.9">features high input impedance, input hysteresis for</text>
<text x="20" y="86">•</text>
<text x="25" y="86">Receiver input hysteresis: 50 mV Typ</text>
<text x="111.1" y="88.2">increased noise immunity, and input sensitivity of</text>
<text x="20" y="90.3">•</text>
<text x="20" y="94.5">•</text>
<text x="25" y="90.3">Operates from single 5-V supply</text>
<text x="25" y="94.5">Low power requirements</text>
<text x="111.1" y="92.4">±200 mV over a common-mode input voltage range</text>
<text x="111.1" y="100.9">shutdown for protection from line fault conditions.</text>
<text x="111.1" y="96.6">of</text>
<text x="116.9" y="96.6">–7</text>
<text x="123.7" y="96.6">V</text>
<text x="128.9" y="96.6">to</text>
<text x="134.7" y="96.6">12</text>
<text x="141.5" y="96.6">V.</text>
<text x="147.3" y="96.6">The</text>
<text x="156.3" y="96.6">driver</text>
<text x="167.9" y="96.6">provides</text>
<text x="184.1" y="96.6">thermal</text>
<text x="111.1" y="105.1">Thermal shutdown is designed to occur at a junction</text>
<text x="111.1" y="109.3">temperature of approximately 150°C. The SN75179B</text>
<text x="111.1" y="113.6">is designed to drive current loads of up to 60 mA</text>
<text x="111.1" y="117.8">maximum.</text>
<text x="111.1" y="124.1">The SN75179B is characterized for operation from</text>
<text x="111.1" y="128.4">0°C to 70°C.</text>
<text x="136.2" y="134.7">Package Information</text>
<text x="52.4" y="215.8">Logic Symbol</text>
<text x="126.1" y="211.9">Logic Diagram (Positive Logic)</text>
</g>
<text font-size="3.2" fill="#00f" x="181.3" y="21.1">SN75179B</text>
<g font-size="2.8">
<text x="111.9" y="139.2">PART NUMBER</text>
<text x="140.2" y="139.2">PACKAGE</text>
<text x="168.4" y="139.2">BODY SIZE (NOM)</text>
<text x="111.9" y="149.4">SN75179B</text>
<text x="140.2" y="144.1">D (SOIC)</text>
<text x="140.2" y="149.4">P (PDIP)</text>
<text x="168.4" y="144.1">4.9 mm x 3.91 mm</text>
<text x="168.4" y="149.4">9.81 mm x 9.43 mm</text>
<text x="140.2" y="154.8">PS (SOP)</text>
<text x="168.4" y="154.8">6.2 mm x 5.3 mm</text>
<text x="111.1" y="161.6">(1)</text>
<text x="118.6" y="161.6">For all available packages, see the orderable addendum at</text>
<text x="118.6" y="165">the end of the data sheet.</text>
<text x="21.1" y="207.1">A.</text>
<text x="27.3" y="207.1">This symbol is in accordance with ANSI/IEEE Std 91-1984 and</text>
<text x="27.3" y="211.3">IEC Publication 617-12.</text>
<text x="27.9" y="265.5">An IMPORTANT NOTICE at the end of this data sheet addresses availability, warranty, changes, use in safety-critical applications,</text>
<text x="27.9" y="268.9">intellectual property matters and other important disclaimers. PRODUCTION DATA.</text>
</g>
<text font-size="2.5" x="131.5" y="24.3">SLLS003F – OCTOBER 1985 – REVISED OCTOBER 2022</text>
<text font-size="2.1" fill="#00f" x="154.1" y="138.2">(1)</text>
</svg>
